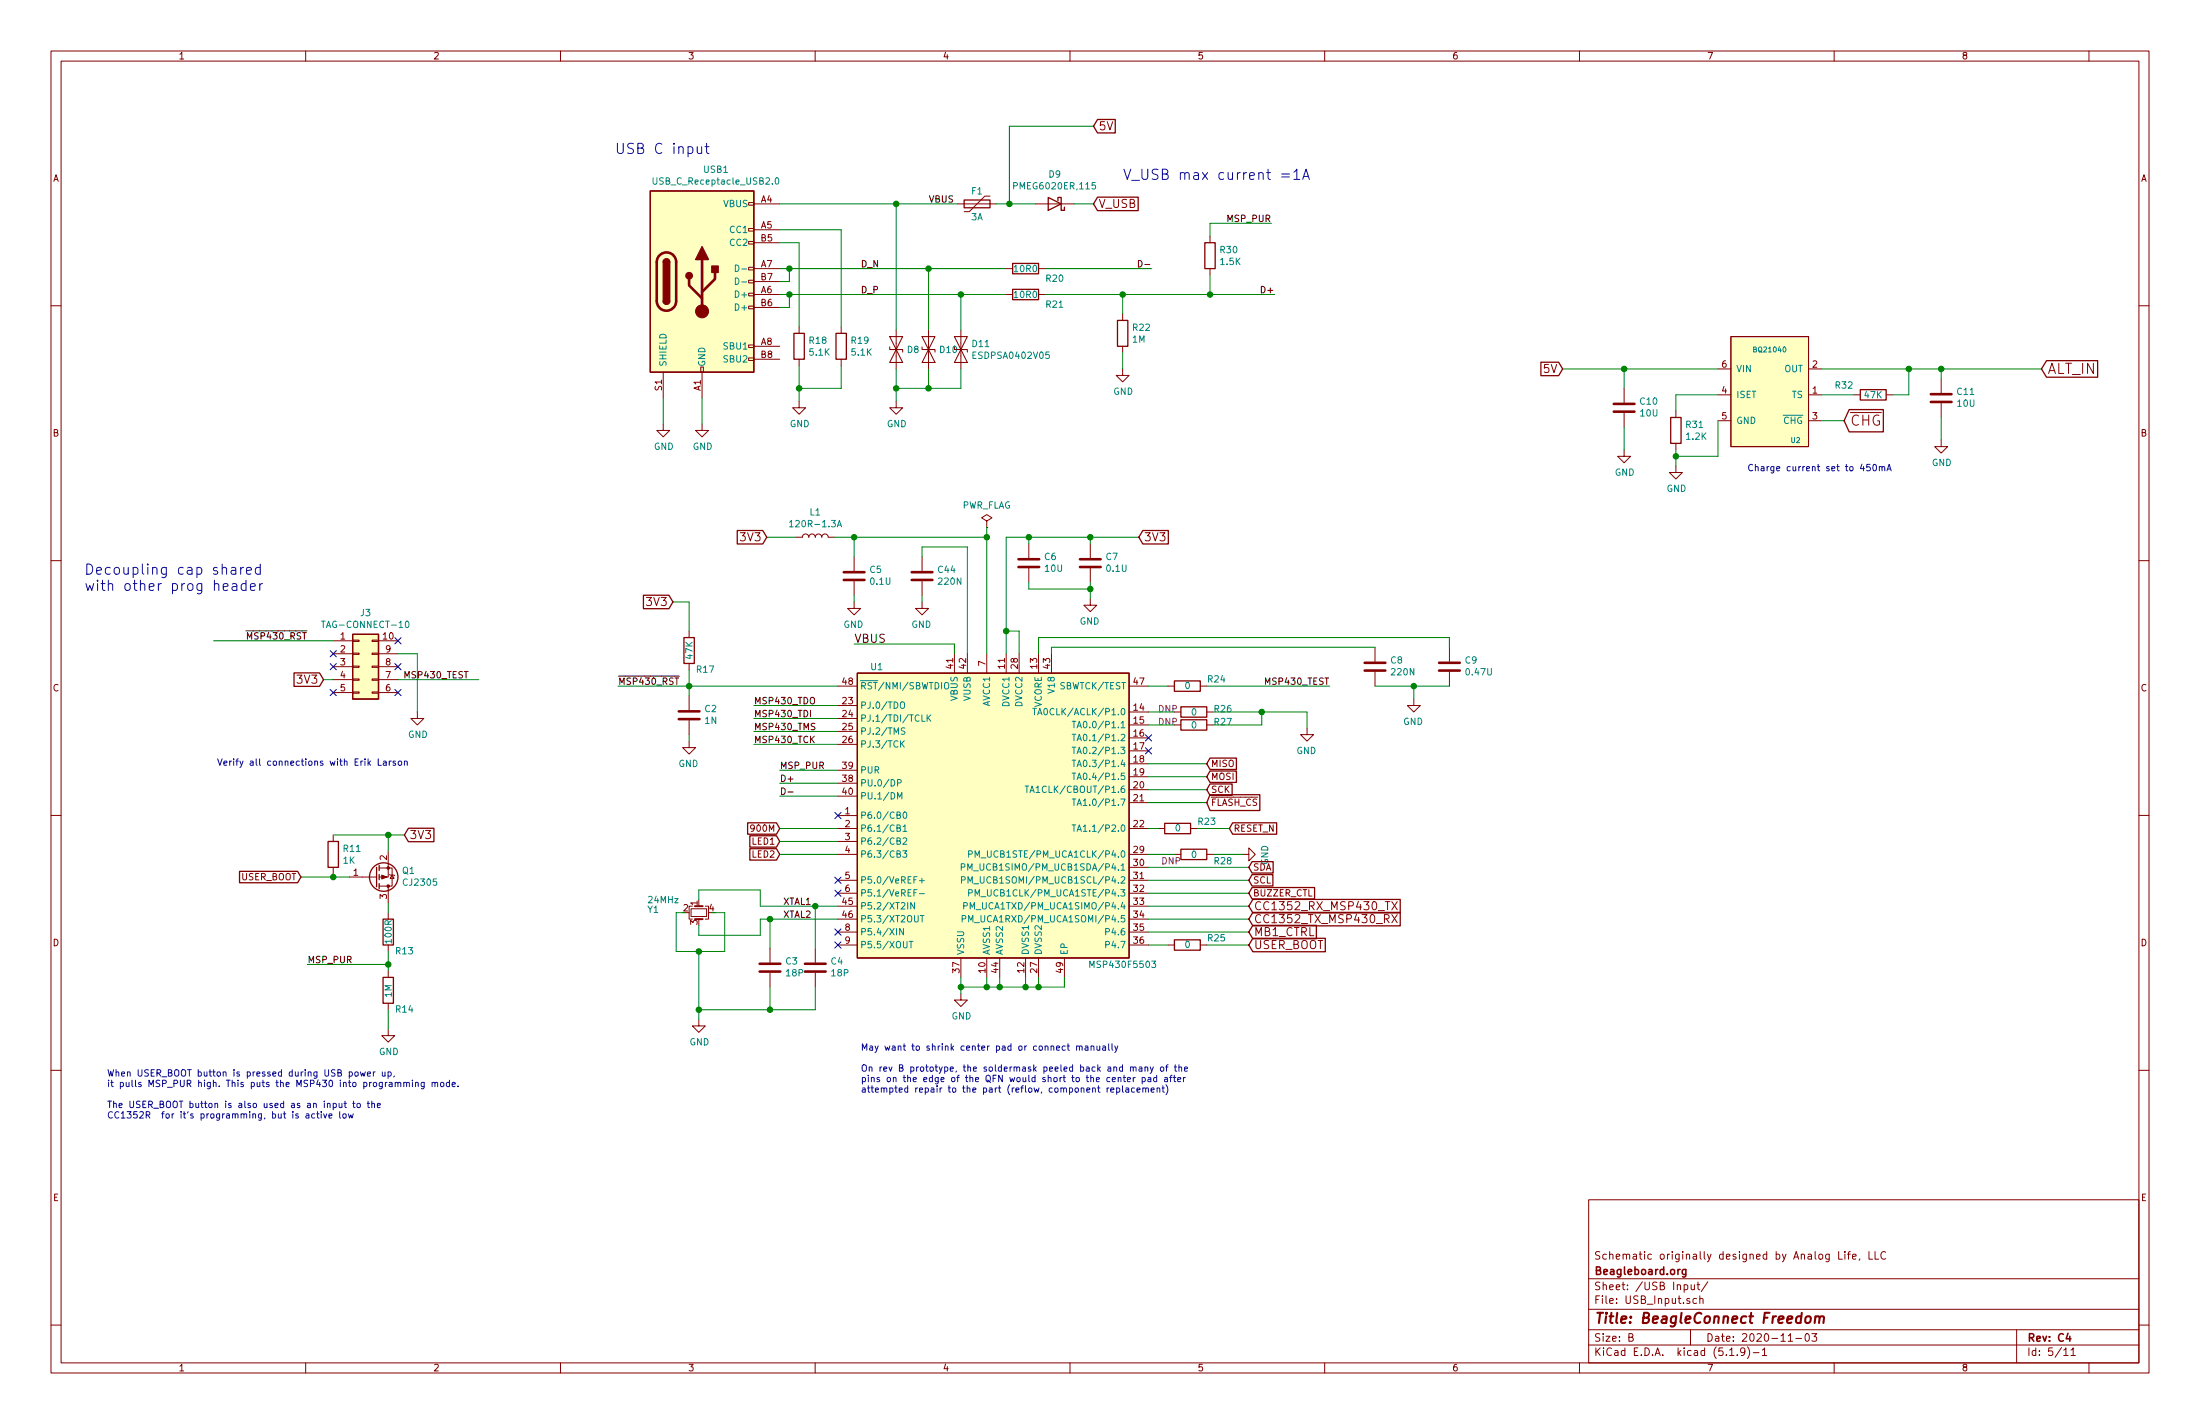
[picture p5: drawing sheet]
<svg xmlns="http://www.w3.org/2000/svg" width="432mm" height="279mm" viewBox="0 0 432 279" stroke-linecap="round" stroke-linejoin="round" font-family="sans-serif">
<g fill="none" stroke="#840000" stroke-width=".2">
<path d="M10 10h411.8v259.4h-411.8zM12 12h407.8v255.4h-407.8zM60 10v2M110 10v2M160 10v2M210 10v2M260 10v2M310 10v2M360 10v2M410 10v2M146.9 39.8h1.1v.5h-1.1zM194.3 38.5h-1l-3.1 3h-1"/>
<path d="M10 60h2M146.9 57.5h1.1v.5h-1.1zM146.9 55h1.1v.5h-1.1zM146.9 52.5h1.1v.5h-1.1zM146.9 47.4h1.1v.5h-1.1zM146.9 44.8h1.1v.5h-1.1zM148 57.8h5M148 52.7h5M148 40h5M148 45.1h5M148 47.6h5M148 55.2h5"/>
<path d="M188 40h7.6M197.5 57.8h1.3M197.5 52.7h1.3M203.2 40h7.6M203.8 57.8h1.3M203.8 52.7h1.3M237.5 46.4v1.2M237.5 52.7v1.3M419.8 60h2M130.2 73v5.1M137.5 72h.5v1h-.5zM137.8 73v5.1"/>
<path d="M146.9 70.2h1.1v.5h-1.1zM146.9 67.7h1.1v.5h-1.1zM146.9 60.1h1.1v.5h-1.1zM148 67.9h5M148 60.3h5M148 70.5h5M156.8 78.7v1.3h1.3l-1.3 1.3-1.2-1.3h1.2M156.8 64.1v1.3M156.8 70.5v1.3M165.1 64.1v1.3M165.1 70.5v1.3M174.6 66h2.6l-1.3 2.6z"/>
<path d="M174.6 68.1v.5h2.6v.5M175.9 78.7v1.3h1.3l-1.3 1.3-1.3-1.3h1.3M175.9 68.6l1.3 2.5h-2.6zM175.9 64.8v7.6M181 66h2.5l-1.3 2.6zM181 68.1v.5h2.5v.5M182.2 68.6l1.3 2.5h-2.5zM182.2 64.8v7.6M187.3 66h2.6l-1.3 2.6zM187.3 68.1v.5h2.6v.5M188.6 68.6l1.3 2.5h-2.6zM188.6 64.8v7.6"/>
<path d="M220.3 72.4v1.3h1.3l-1.3 1.2-1.2-1.2h1.2M220.3 61.6v1.3M220.3 67.9v1.3M318.8 76.2v2.8M337.2 77.5h2.5M337.2 72.4h2.5M339.7 66h15.3v21.6h-15.3zM355 77.5h2.5M355 72.4h2.5M363.9 77.5h1.2M370.2 77.5h1.3M381 74.3v2.8"/>
<path d="M381 79.1v2.8M130.2 83.2v1.3h1.2l-1.2 1.2-1.3-1.2h1.3M137.8 83.2v1.3h1.3l-1.3 1.2-1.3-1.2h1.3M318.8 88.3v1.2h1.2l-1.2 1.3-1.3-1.3h1.3M318.8 81v2.8M328.9 91.4v1.3h1.3l-1.3 1.3-1.2-1.3h1.2M328.9 80.6v1.3M328.9 87v1.3M337.2 82.6h2.5M355 82.6h2.5M381 86.4v1.2h1.3l-1.3 1.3-1.3-1.3h1.3M10 110h2"/>
<path d="M156.2 105.4h1.3a.64 .64 0 0 1 .6-.6 .64 .64 0 0 1 .6 .6 .64 .64 0 0 1 .7-.6 .64 .64 0 0 1 .6 .6 .64 .64 0 0 1 .7-.6 .64 .64 0 0 1 .6 .6 .64 .64 0 0 1 .6-.6 .64 .64 0 0 1 .7 .6h1.2M167.6 118.1v1.3h-1.2l1.2 1.3 1.3-1.3h-1.3M167.6 109.2v2.8M167.6 114v2.8M181 118.1v1.3h-1.3l1.3 1.3 1.2-1.3h-1.2M181 109.2v2.8M181 114v2.8M193.7 102.2l1-.6-1-.6-1 .6 1 .6v1.3M193.7 103.5h.1M201.9 106.7v2.8M201.9 111.5v2.8M214 117.5v1.2h-1.3l1.3 1.3 1.3-1.3h-1.3"/>
<path d="M214 106.7v2.8M214 111.5v2.8M419.8 110h2M65.4 125.7h3.8M65.4 128.3h3.8M65.4 130.8h3.8M65.4 133.4h3.8M65.4 135.9h3.8M69.2 135.8h1.3v.2h-1.3zM69.2 133.2h1.3v.3h-1.3zM69.2 128.1h1.3v.3h-1.3zM69.2 125.6h1.3v.3h-1.3z"/>
<path d="M69.2 130.7h1.3v.2h-1.3zM73 135.8h1.3v.2h-1.3zM73 133.2h1.3v.3h-1.3zM73 128.1h1.3v.3h-1.3zM73 125.6h1.3v.3h-1.3zM73 130.7h1.3v.2h-1.3zM74.3 125.7h3.8M74.3 128.3h3.8M74.3 130.8h3.8M74.3 133.4h3.8M74.3 135.9h3.8M81.9 139.7v1.3h1.3l-1.3 1.2-1.3-1.2h1.3"/>
<path d="M135.3 123.8v1.3M135.3 130.2v1.2M135.3 136.5v2.8M164.5 138.4h3.8M164.5 134.6h3.8M187.3 128.3v3.8M189.9 128.3v3.8M193.7 128.3v3.8M197.5 128.3v3.8M200 128.3v3.8M203.8 128.3v3.8M206.4 128.3v3.8"/>
<path d="M221.6 139.7h3.8M221.6 134.6h3.8M229.2 134.6h1.3M230.5 139.7h1.3M235.6 134.6h1.3M236.9 139.7h1.2M269.9 127v2.8M269.9 131.8v2.8M277.5 137.2v1.2h-1.3l1.3 1.3 1.3-1.3h-1.3M284.5 127v2.8M284.5 131.8v2.8M10 160h2"/>
<path d="M135.3 145.4v1.3h-1.3l1.3 1.3 1.2-1.3h-1.2M135.3 141.4v2.7M164.5 141h3.8M164.5 143.5h3.8M164.5 146.1h3.8M164.5 153.7h3.8M164.5 151.1h3.8M164.5 156.2h3.8M221.6 142.2h3.8M221.6 144.8h3.8M221.6 147.3h3.8M221.6 149.9h3.8"/>
<path d="M221.6 152.4h3.8M221.6 154.9h3.8M221.6 157.5h3.8M230.5 142.2h1.3M236.9 142.2h1.2M256.5 142.9v1.2h-1.2l1.2 1.3 1.3-1.3h-1.3M419.8 160h2M65.4 163.8v1.3M65.4 170.2v1.3M68.6 172.1h5.3M74.4 170.3h2.6v3.6h-2.6M76.2 167v5.1h-1.8"/>
<path d="M76.2 173.9v3.3M76.2 179.1v1.2M76.5 171.6l1 .2M77 171.7l.3 .6h-.7zM135.6 178.3h3.1v1.5h-3.1zM135.9 177.8h-.6v2.5h.6M138.4 177.8h.7v2.5h-.7M164.5 160h3.8M164.5 162.6h3.8M164.5 167.6h3.8M164.5 165.1h3.8M164.5 172.7h3.8"/>
<path d="M164.5 175.3h3.8M164.5 177.8h3.8M221.6 162.6h3.8M221.6 167.6h3.8M221.6 170.2h3.8M221.6 172.7h3.8M221.6 175.3h3.8M221.6 177.8h3.8M227.3 162.6h1.3M230.5 167.6h1.3M233.7 162.6h1.2M236.9 167.6h1.2"/>
<path d="M243.8 167.6h1.3v1.3l1.3-1.3-1.3-1.2v1.2M273.2 176.9l1 1.6M273.2 179.5l1 1.6M274.2 176.9l-1 1.6M274.2 179.5l-1 1.6M76.2 185.4v1.3M76.2 190.5v1.3M76.2 196.9v1.2M151.1 186.1v2.7M151.1 190.9v2.8M160 186.1v2.7M160 190.9v2.8"/>
<path d="M164.5 180.3h3.8M164.5 182.9h3.8M164.5 185.4h3.8M188.6 194.9v1.3h1.3l-1.3 1.3-1.3-1.3h1.3M188.6 188v3.8M193.7 188v3.8M196.2 188v3.8M201.3 188v3.8M203.8 188v3.8M208.9 188v3.8M221.6 180.3h3.8M221.6 182.9h3.8"/>
<path d="M221.6 185.4h3.8M229.2 185.4h1.3M235.6 185.4h1.3M10 210h2M76.2 201.9v1.3h1.3l-1.3 1.3-1.3-1.3h1.3M137.2 200v1.3h1.2l-1.2 1.3-1.3-1.3h1.3M419.8 210h2M311.8 235.4h108v32h-108zM10 260h2M311.8 256.9h108M311.8 250.9h108M330.6 252.1h.4l.3 .2-.1 .6-.2 .2-.4-.1"/>
<path d="M331.9 252.1l.1 .9 .4 .1 .2-.2M332.6 252.1v1M333 254.8h-.4l-.3 .2 .1 .7h.6M333.1 252.1h.5M333.3 251.6v1.3l.3 .2M333.6 254.9l.3-.1h.3l.1 1M333.6 254.3v1.5M335.2 251.5l-1.3 1.9M360.9 245.6v1.5h.7M362.1 245.6v.1M362.1 246.1v1M362.6 246.1h.6"/>
<path d="M363.2 245.6l-.4 .2v1.3M363.6 246.6l.7-.2-.1-.2-.4-.1-.2 .2 .1 .7h.5M365 247l-.1 .3M366.8 245.6v1.5h.7M368 245.6v1.5h.7M370.1 245.7a.71 .71 0 0 0-1 .5 .71 .71 0 0 0 .7 .9l.3-.2M419.8 260h2M60 267.4v2M110 267.4v2M160 267.4v2M210 267.4v2M260 267.4v2"/>
<path d="M310 267.4v2M311.8 263.9h108M311.8 260.9h108M319.7 262.4l.7-.1 .1-.2-.1-.4h-.7v1.5h.6l.2-.2 .1-.3-.4-.3M331.8 260.9v3M339.5 266h.8M341 265.8v.2M342.5 265.1l-.3 .3-.4-.1-.2-.2 .2-.6h.4l.3 .2-.1 .9-.3 .4h-.3M343 264.3a1.71 1.71 0 0 1 0 2.2M344.1 265.4h1.2M345.9 264.9l.4-.4v1.5M345.9 266h.9"/>
<path d="M351 263.2h.8M352.5 262.6h1.1M354.4 261.8l.4-.1a.94 .94 0 0 1 0 1.5 .82 .82 0 0 1-.4-1.4zM355.6 261.7h1l-.5 .6 .4 .1v.6l-.2 .2-.7-.2M360 267.4v2M395.8 260.9v6.5M405.1 264.9l.4-.4v1.5M405.1 266h.8M406.5 264.9l.4-.4v1.5M406.5 266h.8M410 267.4v2"/>
</g>
<path d="M330.9 249.1l-.1 1.3-.2 .2-.3-.1M330.9 249.1h-.4l-.3 .3 .1 .5 .2 .2 .4-.1M405.9 261.6l-.4 1.1h1M406.2 262.2v1" fill="none" stroke="#840000" stroke-width=".3"/>
<path d="M354.5 258.4l.1-.1a.53 .53 0 0 1 .8 .3l-.2 .8a.51 .51 0 0 1-.5 .2 .51 .51 0 0 1-.4-.4zM356.3 258.4l.3-.1h.5l-.1 1.3M356.3 258.3l-.1 1.3M357.1 258.5a.47 .47 0 0 1 .5-.2 .47 .47 0 0 1 .4 .2l-.1 1.1" fill="none" stroke="#840000" stroke-width=".41"/>
<g fill="#ffffc2" stroke="#ffffc2" stroke-width=".2">
<path d="M168.3 132.1h53.3v55.9h-53.3z"/>
<path d="M339.7 66h15.3v21.6h-15.3z"/>
<path d="M127.6 37.5h20.4v35.5h-20.4z"/>
<path d="M69.2 124.5h5.1v12.7h-5.1z"/>
</g>
<g fill="none" stroke="#840000" stroke-width=".25">
<path d="M127.6 37.5h20.4v35.5h-20.4zM189.2 39.2h5.1v1.6h-5.1zM205.7 38.7l2.6 1.3-2.6 1.3zM207.6 39.4v-.7h.7v2.6h.6v-.7M215.4 38.7h8v2.6h-8l-.8-1.3zM215.4 23.4h3.5v2.7h-3.5l-.8-1.3zM130.2 59.1a.64 .64 0 0 0 .6 .6 .64 .64 0 0 0 .6-.6M130.2 51.4a.64 .64 0 0 1 .6-.6 .64 .64 0 0 1 .6 .6M198.8 56.8h5v2h-5zM198.8 51.7h5v2h-5zM236.5 47.6h2v5.1h-2zM155.8 65.4h2.1v5.1h-2.1z"/>
<path d="M164.1 65.4h2v5.1h-2zM219.3 62.9h2.1v5h-2.1zM302.4 71.1h3.5l.8 1.3-.8 1.3h-3.5zM365.1 76.5h5.1v2h-5.1zM401.7 70.8h10v3.2h-10l-1-1.6zM327.9 81.9h2v5.1h-2zM362.9 80.4h6.7v4.3h-6.7l-1-2.1zM126.3 116.8h5l.8 1.3-.8 1.3h-5zM144.7 104.1h5l.8 1.3-.8 1.3h-5zM224.3 104.1h5v2.6h-5l-.8-1.3zM57.7 132h5l.8 1.4-.8 1.3h-5zM69.2 124.5h5.1v12.7h-5.1z"/>
<path d="M134.2 125.1h2.1v5.1h-2.1zM168.3 132.1h53.3v55.9h-53.3zM230.5 133.6h5.1v2h-5.1zM231.8 138.7h5.1v2h-5.1zM231.8 141.2h5.1v2.1h-5.1zM237.5 151.3h5.2v2.2h-5.2l-.6-1.1zM237.5 153.8h4.3v2.3h-4.3l-.6-1.2zM237.5 155.9h9.8v3.1h-9.8l-.6-1.5zM237.5 148.7h5.2v2.3h-5.2l-.6-1.1zM47 171h11.4l.7 1.1-.7 1.1h-11.4zM64.4 165.1h2v5.1h-2zM73.9 170.2v3.8"/>
<path d="M74.4 169.8v1M74.4 171.6v1M74.4 173.4v1M80.2 162.5h5v2.7h-5l-.8-1.4zM146.7 161.4h5.7l.6 1.2-.6 1.1h-5.7zM147.2 166.5h5.2l.6 1.1-.6 1.2h-5.2zM147.2 164h5.2l.6 1.1-.6 1.1h-5.2zM228.6 161.5h5.1v2.1h-5.1zM231.8 166.6h5.1v2.1h-5.1zM241.9 161.4h8.7v2.3h-8.7l-.6-1.1zM245.7 174.1h12.3v2.3h-12.3l-.6-1.1zM245.7 169.1h4.2v2.2h-4.2l-.6-1.1z"/>
<path d="M245.7 171.6h4.1v2.2h-4.1l-.6-1.1zM245.9 176.5h28.9v2.6h-28.9l-.8-1.3zM245.9 179h28.9v2.7h-28.9l-.8-1.4zM75.2 191.8h2v5.1h-2zM75.2 180.3h2v5.1h-2zM230.5 184.4h5.1v2h-5.1zM245.9 181.6h12.5v2.6h-12.5l-.8-1.3zM245.9 184.1h14.2v2.6h-14.2l-.8-1.3z"/>
<circle cx="75.3" cy="172.1" r="2.79"/>
</g>
<g fill="none" stroke="#008484" stroke-width=".2">
<path d="M128.2 34.9v1l.2 .2h.4l.1-.2v-1M152.3 35l.2-.1a.69 .69 0 0 1 .4 .6 .69 .69 0 0 1-.4 .6l-.4-.4zM199 36.5l.6-.1 .1-.2-.1-.3-.6-.1v1.3M144.3 52a.64 .64 0 0 1 .7 .6 .64 .64 0 0 1-.7 .7zM144.3 54.5a.64 .64 0 0 1 .7 .7 .64 .64 0 0 1-.7 .6zM145.6 52.8h1M145.6 55.3h1M155 102.5l.3-.4v1.3M155 103.4h.7M164.3 103.4l.4-1.3 .5 1.3M164.5 103h.5M63.1 121.9h.7"/>
<path d="M79.7 122l.2-.1a.69 .69 0 0 1 .4 .6 .69 .69 0 0 1-.4 .6l-.2-.1-.1-.3zM176.8 137.9l.2-.2a.44 .44 0 0 1 .5 .5v.6l-.5 .2-.2-.2zM185.4 134.1l.2-.2a.45 .45 0 0 1 .6 .4l-.1 .7-.5 .2-.2-.2zM203 139v1.3M203.8 139.9h.6M176.2 153.6l.6-.1v-.4l-.6-.1v1.2M176.2 156.8v-1.3l.4 .9 .4-.9v1.3M177 145.9l.5 .7M177.4 159.4l.1-.1a.67 .67 0 0 1 .5 .6 .67 .67 0 0 1-.5 .7l-.3-.5zM177.5 145.3l-.7 .8M177.6 142.9l-.5-.1-.1 .1-.1 .3 .1 .2 .5 .1 .1 .3-.2 .3-.5-.1M180.9 140.3v1.2h.7"/>
<path d="M182 140.3v1.2M182.1 140.8l.6 .7M182.7 140.3l-.7 .7M201.2 154.2h.7M201.5 154.2v1.3M202.2 155.5l.4-1.3 .4 1.3M202.3 155.1h.6M203.7 140.3l.4-1.3 .4 1.3M210.4 141.5h.8M210.4 144.1h.8M210.4 146.6h.8M210.4 149.1h.8"/>
<path d="M210.4 151.7h.8M210.4 156.8h.8M210.8 141.5v1.3M210.8 144.1v1.2M210.8 146.6v1.3M210.8 149.1v1.3M210.8 151.7v1.3M210.8 156.8v1.2M211.4 142.8l.4-1.3 .4 1.3M211.4 145.3l.4-1.2 .4 1.2M211.4 147.9l.4-1.3 .4 1.3M211.4 150.4l.4-1.3 .4 1.3"/>
<path d="M211.4 153l.4-1.3 .4 1.3M211.4 158l.4-1.2 .4 1.2M211.5 142.4h.6M211.5 145h.6M211.5 147.5h.6M211.5 150.1h.6M211.5 152.6h.6M211.5 157.7h.6M176 162.5l.6-.1 .1-.4-.7-.2v1.3h.5l.3-.4-.3-.2M177.2 166.9h.8l-.5 .5 .4 .1v.6l-.2 .1-.5-.1M177.2 162.2l.4-.4v1.3M177.2 164.5l.5-.1 .3 .3-.8 1h.8"/>
<path d="M177.2 163.1h.8M179.4 175.2h.4M179.5 177.1v1.3l-.7-1.3v1.3M180 174.5h-.6v1.3M180.5 172.8h.9M180.5 175.3h.9M180.6 179.6h.8M180.9 172.3v1M181 179.6v1.3M188.7 170.1h.6v-.5l-.6-.1v1.2M188.7 172.7l.6-.1 .2-.2-.1-.3-.7-.1v1.3M189.2 177.7h.6v-.5l-.6-.1v1.3"/>
<path d="M189.9 170.7v-1.2l.4 .9 .5-.9v1.2M190 173.3v-1.3l.4 .9 .4-.9v1.3M190.1 167.6l.6-.1 .1-.4-.7-.2v1.3M190.1 175.2h.6l.1-.5-.7-.2v1.3M190.4 178.4v-1.3l.4 .9 .5-.9v1.3M191.4 168.2v-1.3l.4 .9 .4-.9v1.3M191.4 175.8v-1.3l.4 1 .4-1v1.3M210.4 161.8h.8M210.8 161.8v1.3M211.4 163.1l.4-1.3 .4 1.3M211.5 162.8h.6M177.3 182.2v1.2l-.7-1.2v1.2"/>
<path d="M178.5 184.7h.7M178.8 184.7v1.3M188.8 180.3l.7-.1v-.4l-.7-.2v1.3M190.1 180.9v-1.3l.5 .9 .4-.9v1.3M213.9 189.8v-1.2l.4 .9 .4-.9v1.2M226.1 188.6h.7l-.4 .5 .4 .1v.5l-.2 .1-.5-.1"/>
</g>
<g fill="none" stroke="#840000" stroke-width=".51">
<path d="M129.5 50.1a1.89 1.89 0 0 1 2-.4 1.89 1.89 0 0 1 1.2 1.7v7.7a1.9 1.9 0 0 1-1.9 1.9 1.9 1.9 0 0 1-1.9-1.9v-7.8l.1-.5zM135.3 54.7v1.3l2.5 2.5M137.8 50.9v10.2M140.3 53.5v1.2l-2.5 2.6M316.7 79.2h4.1M379 77.3h4M379 78.9h4M316.7 80.8h4.1M165.6 112.3h4.1M165.6 113.8h4.1M178.9 112.3h4.1M178.9 113.8h4.1"/>
<path d="M199.9 109.7h4.1M199.9 111.3h4.1M212 109.7h4M212 111.3h4M133.2 139.6h4.1M267.8 130h4.1M267.8 131.6h4.1M282.4 130h4.1M282.4 131.6h4.1M133.2 141.1h4.1M149.1 189.1h4.1M149.1 190.6h4.1"/>
<path d="M158 189.1h4.1M158 190.6h4.1"/>
</g>
<g fill="#840000" stroke="#840000" stroke-width=".2">
<path d="M74.9 171.7l1 .4-1 .4z"/>
<circle cx="76.2" cy="170.3" r=".25"/>
<circle cx="76.2" cy="173.9" r=".25"/>
<circle cx="137.8" cy="61.1" r="1.27"/>
</g>
<path d="M136.4 177.8h1.5M136.4 180.3h1.5" fill="none" stroke="#840000" stroke-width=".38"/>
<g fill="#840000" stroke="#840000" stroke-width=".25">
<path d="M130.2 59.1h1.2a.64 .64 0 0 1-.6 .6 .64 .64 0 0 1-.6-.6z"/>
<path d="M130.4 51a.62 .62 0 0 1 .7-.2 .62 .62 0 0 1 .3 .6h-1.2z"/>
<path d="M130.2 51.4h1.2v7.7h-1.2z"/>
<path d="M139.7 52.2h1.3v1.3h-1.3z"/>
<path d="M137.8 48.4l1.3 2.5h-2.6z"/>
<circle cx="135.3" cy="54.1" r=".63"/>
</g>
<g fill="none" stroke="#008400" stroke-width=".2">
<path d="M214.6 24.8h-16.5v15.2M153 52.7h44.5M153 57.8h44.5M153 40h35M153 47.6h3.8v16.5M153 45.1h12.1v19M154.9 52.7v2.5h-1.9M154.9 57.8v2.5h-1.9M175.9 40v24.8M182.2 52.7v12.1M188.6 57.8v7M195.6 40h7.6"/>
<path d="M205.1 52.7h21M205.1 57.8h45.1M210.8 40h3.8M220.3 57.8v3.8M237.5 54v3.8M249.6 43.8h-12.1v2.6M130.2 78.1v5.1M137.8 78.1v5.1M156.8 71.8v6.9M165.1 71.8v4.4h-8.3M175.9 72.4v6.3M182.2 72.4v3.8"/>
<path d="M188.6 72.4v3.8h-12.7M220.3 69.2v3.2M306.7 72.4h30.5M318.8 72.4v3.8M337.2 77.5h-8.3v3.1M357.5 77.5h6.4M357.5 72.4h43.2M374.6 72.4v5.1h-3.1M381 72.4v1.9M318.8 83.8v4.5M328.9 88.3v3.1M337.2 82.6v6.9h-8.3"/>
<path d="M357.5 82.6h4.4M381 81.9v4.5M132.1 118.1h3.2v5.7M150.5 105.4h5.7M163.8 105.4h29.9M167.6 105.4v3.8M167.6 116.8v1.3M181 109.2v-1.9h8.9v21M181 116.8v1.3M193.7 103.5v24.8M201.9 114.3v1.3h12.1M201.9 105.4v1.3"/>
<path d="M214 105.4v1.3M214 114.3v3.2M223.5 105.4h-26v22.9M41.9 125.7h23.5M63.5 133.4h1.9M78.1 133.4h15.9M78.1 128.3h3.8v11.4M121.3 134.6h43.2M135.3 131.4v5.1M148 138.4h16.5M167.6 126.4h19.7v1.9M197.5 123.8h2.5v4.5"/>
<path d="M225.4 139.7h5.1M225.4 134.6h3.8M236.9 134.6h24.1M238.1 139.7h18.4v3.2M247.6 139.7v2.5h-9.5M269.9 134.6h14.6M269.9 127h-63.5v1.3M277.5 134.6v2.6M284.5 127v-1.9h-80.7v3.2M135.3 144.1v1.3M148 143.5h16.5M148 146.1h16.5"/>
<path d="M148 141h16.5M153 153.7h11.5M153 156.2h11.5M153 151.1h11.5M225.4 142.2h5.1M225.4 157.5h11.5M225.4 149.9h11.5M225.4 154.9h11.5M225.4 152.4h11.5M59.1 172.1h9.5M65.4 163.8h14M65.4 171.5v.6"/>
<path d="M76.2 163.8v3.2M76.2 177.2v1.9M134.6 179.1h-1.9v7.6h9.5v-7.6h-2.5M137.2 176.5v-1.9h12v3.2h15.3M153 162.6h11.5M153 165.1h11.5M153 167.6h11.5M160 177.8v8.3M225.4 162.6h1.9M225.4 177.8h19.7M225.4 175.3h19.7M225.4 167.6h5.1"/>
<path d="M225.4 170.2h19.7M225.4 172.7h19.7M234.9 162.6h6.4M238.1 167.6h5.7M60.3 189.2h15.9M76.2 186.7v3.8M76.2 198.1v3.8M137.2 186.7v13.3M151.1 180.3v5.8M151.1 193.7v4.4M160 193.7v4.4h-22.8M164.5 180.3h-15.3v3.2h-12v-1.9"/>
<path d="M188.6 191.8v3.1M193.7 191.8v1.9M196.2 191.8v1.9M201.3 191.8v1.9M203.8 191.8v1.9M208.9 191.8v1.9h-20.3M225.4 180.3h19.7M225.4 185.4h3.8M225.4 182.9h19.7M236.9 185.4h8.2"/>
</g>
<path d="M223.4 51.1a.64 .64 0 0 1 .8 .6 .64 .64 0 0 1-.8 .7zM224.7 51.9h1M48.3 123.8h1.4M132.4 132.7h.9M132.5 133h.7M159.1 139.4v1.2M153.4 154.6a.64 .64 0 0 1 .7 .6 .64 .64 0 0 1-.7 .7zM154.7 155.4h1" fill="none" stroke="#000" stroke-width=".2"/>
<g fill="none" stroke="#0000c2" stroke-width=".2">
<path d="M136.9 28.8l.1 1.2a.52 .52 0 0 0 .7-.1M137.7 28.8v1.3M138.4 28.8h.8M138.7 28.1v1.7l.1 .2 .4 .1M251.6 34.1h1.5M251.6 34.7h1.5M253.9 33.8l.6-.6v2M253.9 35.2h1.2M255.7 35.2l.6-2 .7 2M255.9 34.6h.9M367 91.1h-.6v.6l.5-.1 .2 .2v.4l-.2 .2-.5-.1M367.7 91.2l.2-.1a.67 .67 0 0 1 .4 .6 .67 .67 0 0 1-.4 .7l-.3-.5z"/>
<path d="M368.9 91.7l.4-.1 .1 .8M368.9 91.5v.9M369.4 91.7l.2-.2 .3 .1v.8M370.4 92.4l.4-1.3 .4 1.3M370.5 92h.6M45.4 111.4l.2-.1 .6 .1 .1 1.3M45.6 114.6l.2-.1 .6 .1 .1 1.2M46.3 111.8l-.7 .1a.39 .39 0 0 0-.3 .4 .39 .39 0 0 0 .3 .4l.7-.1M46.5 115l-.7 .1a.39 .39 0 0 0-.3 .4 .39 .39 0 0 0 .3 .3l.7-.1M47.2 111.3v1.4M47.8 111.3l-.4 .1-.2 .3M48.3 114.6l-.6-.1-.4 .4v.6l.2 .2 .2 .1 .6-.1"/>
<path d="M48.3 113.8v2M48.4 112l1-.2-.1-.4-.6-.1-.3 .3 .1 1 .2 .1 .6-.1M49.1 115.2l1-.2-.1-.4-.5-.1-.4 .3 .2 .9 .2 .1 .5-.1M51 114.5v1.3M51.1 111.4l-.6-.1-.4 .4v.6l.2 .3 .2 .1 .6-.1M51.1 110.7v2M51.5 114.5l-.3 .1-.2 .3M74.2 148.9v1.3h.7M75.3 149.4h.4l.1 .8M75.8 149.6l-.4 .1-.2 .2 .1 .2h.5M76.4 149.3v.9M76.8 149.3l-.4 .3"/>
<path d="M77.6 149.4l-.3-.1-.2 .2 .1 .2 .4 .1v.3h-.5M78.3 149.4l.3-.1 .2 .3-.1 .5-.3 .1-.2-.3zM79.4 149.5l.5-.1v.8M79.4 149.3v.9M60.1 218.6h.5v.8M60.6 218.8l-.4 .1-.2 .2 .2 .3 .4-.1M61.8 218.6l-.4-.1-.2 .3 .1 .5h.5M62.2 218.5h.4M62.3 218.1v1.1l.3 .2M63 218.5v.9M63.5 218.5l.3 .9 .3-.9M64.6 218.9l.6-.1-.1-.2-.4-.1-.1 .2v.6h.5"/>
<path d="M65.4 216.5h.4l.2 .2-.1 .6h-.5M65.4 216.5v1.3M66.5 216.5l.1 .8 .5-.1M66.7 218.1v1.1l.2 .2M67.1 216.5v.8M67.3 218.7l.2-.2 .4 .2v.5l-.1 .1h-.5zM67.5 216.5h.5M67.7 216.1v1l.3 .2M68.4 218.5l.2 .9 .3-.6 .2 .6 .2-.9M69.2 216.5h.5M69.4 216.1v1l.3 .2M69.7 210.4l.2-.1 .4 .1v.5l-.1 .2-.5-.1z"/>
<path d="M70.2 216.5h.3l.2 .2-.1 .6h-.3l-.2-.2zM70.7 210.3l.3 .9 .2-.7 .3 .7 .2-.9M72.1 216.5h.4M72.1 210.7l.6-.1v-.2l-.4-.1-.2 .2 .1 .6h.5M72.2 216.1v1l.3 .2M73 216.6l.5-.1v.8M73 216.1v1.2M73.3 210.3v.9M73.6 210.3l-.3 .2M74.1 216.9l.6-.1-.1-.3h-.4l-.1 .2v.6h.5M75 210.3l.1 .8 .5-.1M75.6 210.3v.9"/>
<path d="M76.2 210.4l.3-.1 .3 .2-.1 .6h-.5M76.2 210.3v1.3M77.4 211.1l-.1 .2M77.6 212.5l.5-.1v.8M77.6 212.4v.8M78.1 212.5l.2-.1h.3l.1 .8M79.2 212.5l.5-.1 .1 .8M79.2 212.4v.8M79.8 212.5l.2-.1h.3v.8M80.9 211.9v.2M80.9 212.4v.8M81.6 212.5l.4-.1 .1 .8"/>
<path d="M81.6 212.4v.8M83.3 212.4v1l-.3 .2h-.3M83.3 212.4h-.4l-.2 .2 .1 .6h.5M84.8 212.5l.5-.1 .1 .8M84.8 212.4v.8M85.4 212.5l.1-.1h.4v.8M86.6 212.4l.5 .1v.5l-.1 .2-.5-.1zM88.2 212.4h-.4l-.2 .2 .1 .6h.5M88.2 211.9v1.3M88.7 212.8l.7-.1-.1-.3h-.4l-.2 .1 .1 .7h.5M89.9 213.1v.1M209.4 205.2h.5"/>
<path d="M209.6 204.8v1.1l.3 .2M211.3 205.4l.5-.1 .1 .8M211.3 205.2v.9M211.9 205.4l.1-.2 .3 .1 .1 .8M213 205.3h.5v.8M213.5 205.5l-.6 .3 .1 .2h.5M214.1 205.4l.5-.1 .1 .8M214.1 205.2v.9M215.3 205.2l.1 .8 .4-.1M215.8 205.2v.9M216.5 205.3h.4l.1 .8M217 205.5l-.4 .1-.2 .2 .2 .3 .4-.1"/>
<path d="M217.3 213.5v.8M217.6 204.8v1.1l.2 .2M217.7 213.5l-.4 .2M218 213.9l.6-.1v-.3h-.4l-.2 .1 .1 .6h.5M218.3 204.8v1.1l.1 .2M218.8 205.2l.3 .9M219.2 213.5h.3l.3 .2-.1 .5h-.5M219.2 213.5v1.2M219.4 205.2l-.4 1.2-.2 .1M219.5 211.5h.5v.7M219.5 211.4v.8M220.3 213v1.1l.2 .2"/>
<path d="M220.4 211.4h.5M220.6 211v1.1l.3 .1M221 213.5h.5v.8M221.3 211.8l.6-.1-.1-.2-.3-.1-.2 .2v.6h.5M221.5 213.8h-.4l-.2 .2 .1 .2h.5M221.9 209.5l.5-.1v.8M221.9 209.3v.9M222.4 209.5l.2-.2 .3 .1 .1 .8M222.4 211.4v.8M222.7 213.5h-.4l-.2 .2 .1 .5h.5M222.8 211.4l-.4 .2M223.2 213.9l.6-.1-.1-.3h-.4l-.1 .1v.6h.5"/>
<path d="M223.6 209.4h.5v.8M224.1 209.7h-.4l-.2 .2 .2 .3 .4-.1M224.2 211.5l.4-.1 .2 .2-.1 .6h-.5M224.2 211.4v1.3M224.3 213.6l.5-.1 .1 .8M224.3 213.5v.8M224.7 209.5l.5-.1 .1 .8M224.7 209.3v.9M224.9 213.6l.1-.1h.3l.1 .8M225.3 211.5h.5l.1 .7M225.8 209.3l.3 .9M225.9 211.7l-.4 .1-.2 .1 .2 .3h.4"/>
<path d="M225.9 213.9l.6-.1v-.3h-.4l-.2 .1 .1 .6h.5M226.4 209.3l-.5 1.2-.1 .1M227 211.5l-.3-.1-.3 .2 .1 .6h.5M227 211v1.2M227.1 213.6l.5-.1v.8M227.1 213.5v.8M227.8 209.5l.2-.2 .4 .2v.5l-.1 .1h-.5zM228.1 213.5h.4M228.2 213v1.1l.3 .2M228.6 211.5h.5l.1 .7M228.8 209.3h.5M228.9 212.9a1.47 1.47 0 0 1 0 1.9"/>
<path d="M229.2 211.7l-.5 .1-.2 .1 .1 .3h.6M229.3 208.9l-.3 .2v1.1M229.6 211.4h.4M230 211l-.3 .2v1M230.3 211.4h.5M230.5 211v1.1l.3 .1M230.5 209.3h.5M230.7 208.9v1.1l.3 .2M231.1 211.8l.6-.1v-.2l-.4-.1-.2 .2 .1 .6h.5M231.4 209.5l.5-.1v.8M231.4 208.9v1.3M232.3 211.4v.8"/>
<path d="M232.5 209.8l.6-.1-.1-.3-.3-.1-.2 .2v.6h.5M232.7 211.4l-.4 .2"/>
</g>
<g fill="#008400" stroke="#008400" stroke-width=".25">
<circle cx="188.6" cy="193.7" r=".51"/>
<circle cx="374.6" cy="72.4" r=".51"/>
<circle cx="214" cy="115.6" r=".51"/>
<circle cx="154.9" cy="52.7" r=".51"/>
<circle cx="154.9" cy="57.8" r=".51"/>
<circle cx="201.9" cy="105.4" r=".51"/>
<circle cx="247.7" cy="139.7" r=".51"/>
<circle cx="193.7" cy="193.7" r=".51"/>
<circle cx="196.2" cy="193.7" r=".51"/>
<circle cx="201.3" cy="193.7" r=".51"/>
<circle cx="135.3" cy="134.6" r=".51"/>
<circle cx="156.8" cy="76.2" r=".51"/>
<circle cx="203.8" cy="193.7" r=".51"/>
<circle cx="160" cy="177.8" r=".51"/>
<circle cx="151.1" cy="180.3" r=".51"/>
<circle cx="137.2" cy="198.1" r=".51"/>
<circle cx="151.1" cy="198.1" r=".51"/>
<circle cx="328.9" cy="89.5" r=".51"/>
<circle cx="318.8" cy="72.4" r=".51"/>
<circle cx="381" cy="72.4" r=".51"/>
<circle cx="65.4" cy="172.1" r=".51"/>
<circle cx="193.7" cy="105.4" r=".51"/>
<circle cx="182.2" cy="76.2" r=".51"/>
<circle cx="220.3" cy="57.8" r=".51"/>
<circle cx="175.9" cy="76.2" r=".51"/>
<circle cx="214" cy="105.4" r=".51"/>
<circle cx="167.6" cy="105.4" r=".51"/>
<circle cx="237.5" cy="57.8" r=".51"/>
<circle cx="188.6" cy="57.8" r=".51"/>
<circle cx="197.5" cy="123.8" r=".51"/>
<circle cx="182.2" cy="52.7" r=".51"/>
<circle cx="175.9" cy="40" r=".51"/>
<circle cx="277.5" cy="134.6" r=".51"/>
<circle cx="76.2" cy="163.8" r=".51"/>
<circle cx="137.2" cy="186.7" r=".51"/>
<circle cx="198.1" cy="40" r=".51"/>
<circle cx="76.2" cy="189.2" r=".51"/>
</g>
<g fill="none" stroke="#000084" stroke-width=".2">
<path d="M64.8 127.7l1.2 1.2M64.8 130.2l1.2 1.2M64.8 135.3l1.2 1.2M66 127.7l-1.2 1.2M66 130.2l-1.2 1.2M66 135.3l-1.2 1.2M77.5 130.2l1.2 1.2M77.5 125.1l1.2 1.2M77.5 135.3l1.2 1.2M78.7 130.2l-1.2 1.2M78.7 125.1l-1.2 1.2M78.7 135.3l-1.2 1.2"/>
<path d="M163.9 159.4l1.2 1.2M165.1 159.4l-1.2 1.2M224.8 144.2l1.2 1.2M224.8 146.7l1.2 1.2M226 144.2l-1.2 1.2M226 146.7l-1.2 1.2M163.9 172.1l1.2 1.2M163.9 174.7l1.2 1.2M165.1 172.1l-1.2 1.2M165.1 174.7l-1.2 1.2M163.9 182.3l1.2 1.2M163.9 184.8l1.2 1.2"/>
<path d="M165.1 182.3l-1.2 1.2M165.1 184.8l-1.2 1.2"/>
</g>
<g font-size="2.8" fill="#0000c2">
<text x="120.6" y="30.2">USB C input</text>
<text x="220.3" y="35.3">V_USB max current =1A</text>
<text x="16.5" y="112.8">Decoupling cap shared</text>
<text x="16.5" y="116">with other prog header</text>
</g>
<g font-size="2.8" fill="#840000">
<text x="401.8" y="73.4">ALT_IN</text>
<text x="363.1" y="83.5">CHG</text>
<text x="312.8" y="259.7">Title: BeagleConnect Freedom</text>
</g>
<g font-size="2.2" fill="#840000">
<text x="215.6" y="25.6">5V</text>
<text x="215.6" y="40.8">V_USB</text>
<text x="303" y="73.2">5V</text>
<text x="145.6" y="106.2">3V3</text>
<text x="224.5" y="106.2">3V3</text>
<text x="127.2" y="118.9">3V3</text>
<text x="58.6" y="134.1">3V3</text>
<text x="80.3" y="164.6">3V3</text>
<text x="246" y="178.6">CC1352_RX_MSP430_TX</text>
<text x="246" y="183.7">MB1_CTRL</text>
<text x="246" y="181.1">CC1352_TX_MSP430_RX</text>
<text x="246" y="186.2">USER_BOOT</text>
</g>
<text font-size="2.2" x="167.6" y="126.1">VBUS</text>
<g font-size="2.1" fill="#840000">
<text x="312.8" y="250.1">Beagleboard.org</text>
<text x="312.8" y="247.1">Schematic originally designed by Analog Life, LLC</text>
<text x="312.8" y="255.8">File: USB_Input.sch</text>
<text x="312.8" y="253.1">Sheet: /USB Input/</text>
<text x="312.8" y="263.2">Size: B</text>
<text x="334.8" y="263.2">Date: 2020-11-03</text>
<text x="397.8" y="263.2">Rev: C4</text>
<text x="312.8" y="266">KiCad E.D.A. kicad (5.1.9)-1</text>
<text x="397.8" y="266">Id: 5/11</text>
</g>
<g font-size="1.8" fill="#840000">
<text x="35" y="11.6">1</text>
<text x="85" y="11.6">2</text>
<text x="135" y="11.6">3</text>
<text x="185" y="11.6">4</text>
<text x="235" y="11.6">5</text>
<text x="285" y="11.6">6</text>
<text x="335" y="11.6">7</text>
<text x="385" y="11.6">8</text>
<text x="10.4" y="35.6">A</text>
<text x="420.2" y="35.6">A</text>
<text x="149.4" y="39.8">A4</text>
<text x="149.4" y="44.8">A5</text>
<text x="149.4" y="47.4">B5</text>
<text x="149.4" y="52.5">A7</text>
<text x="149.4" y="57.5">A6</text>
<text x="149.4" y="55">B7</text>
<text x="149.4" y="60.1">B6</text>
<text x="149.4" y="67.7">A8</text>
<text x="149.4" y="70.2">B8</text>
<text x="129.9" y="76.6" transform="rotate(-90 129.9 76.6)">S1</text>
<text x="137.5" y="76.7" transform="rotate(-90 137.5 76.7)">A1</text>
<text x="338" y="77.2">4</text>
<text x="338" y="72.1">6</text>
<text x="355.8" y="77.2">1</text>
<text x="355.8" y="72.1">2</text>
<text x="338" y="82.3">5</text>
<text x="355.8" y="82.3">3</text>
<text x="10.4" y="85.6">B</text>
<text x="420.2" y="85.6">B</text>
<text x="66.8" y="125.5">1</text>
<text x="75.2" y="125.5">10</text>
<text x="66.8" y="128">2</text>
<text x="66.8" y="130.6">3</text>
<text x="75.7" y="130.6">8</text>
<text x="75.7" y="128">9</text>
<text x="187.1" y="131.1" transform="rotate(-90 187.1 131.1)">41</text>
<text x="189.6" y="131.1" transform="rotate(-90 189.6 131.1)">42</text>
<text x="193.4" y="130.7" transform="rotate(-90 193.4 130.7)">7</text>
<text x="197.2" y="131.1" transform="rotate(-90 197.2 131.1)">11</text>
<text x="199.8" y="131.1" transform="rotate(-90 199.8 131.1)">28</text>
<text x="203.6" y="131.1" transform="rotate(-90 203.6 131.1)">13</text>
<text x="206.1" y="131.1" transform="rotate(-90 206.1 131.1)">43</text>
<text x="10.4" y="135.6">C</text>
<text x="66.8" y="133.1">4</text>
<text x="66.8" y="135.6">5</text>
<text x="75.7" y="135.6">6</text>
<text x="75.7" y="133.1">7</text>
<text x="165.4" y="134.4">48</text>
<text x="222.6" y="134.4">47</text>
<text x="420.2" y="135.6">C</text>
<text x="165.4" y="138.2">23</text>
<text x="165.4" y="140.7">24</text>
<text x="165.4" y="143.3">25</text>
<text x="222.6" y="139.4">14</text>
<text x="222.6" y="142">15</text>
<text x="165.4" y="145.8">26</text>
<text x="222.6" y="144.5">16</text>
<text x="222.6" y="147.1">17</text>
<text x="222.6" y="149.6">18</text>
<text x="165.4" y="153.4">38</text>
<text x="165.4" y="150.9">39</text>
<text x="165.4" y="156">40</text>
<text x="222.6" y="152.1">19</text>
<text x="222.6" y="154.7">20</text>
<text x="237.6" y="153">MOSI</text>
<text x="237.6" y="155.6">SCK</text>
<text x="237.6" y="150.5">MISO</text>
<text x="165.9" y="159.8">1</text>
<text x="222.6" y="157.2">21</text>
<text x="237.6" y="158.1">FLASH_CS</text>
<text x="147.7" y="165.7">LED1</text>
<text x="147.8" y="163.2">900M</text>
<text x="165.9" y="162.3">2</text>
<text x="165.9" y="164.8">3</text>
<text x="165.9" y="167.4">4</text>
<text x="222.6" y="162.3">22</text>
<text x="222.6" y="167.4">29</text>
<text x="242.1" y="163.2">RESET_N</text>
<text x="47.3" y="172.7">USER_BOOT</text>
<text x="69.4" y="171.8">1</text>
<text x="75.9" y="168.8" transform="rotate(-90 75.9 168.8)">2</text>
<text x="147.7" y="168.3">LED2</text>
<text x="165.9" y="172.5">5</text>
<text x="222.6" y="169.9">30</text>
<text x="222.6" y="172.5">31</text>
<text x="245.9" y="170.8">SDA</text>
<text x="245.9" y="173.4">SCL</text>
<text x="75.9" y="176.4" transform="rotate(-90 75.9 176.4)">3</text>
<text x="134.1" y="178.8">2</text>
<text x="136.9" y="177.6" transform="rotate(-90 136.9 177.6)">1</text>
<text x="139.2" y="178.8">4</text>
<text x="165.4" y="177.5">45</text>
<text x="165.9" y="175">6</text>
<text x="222.6" y="175">32</text>
<text x="222.6" y="177.5">33</text>
<text x="245.9" y="175.9">BUZZER_CTL</text>
<text x="10.4" y="185.6">D</text>
<text x="136.9" y="181.5" transform="rotate(-90 136.9 181.5)">3</text>
<text x="165.4" y="180.1">46</text>
<text x="165.9" y="182.6">8</text>
<text x="165.9" y="185.2">9</text>
<text x="222.6" y="180.1">34</text>
<text x="222.6" y="182.6">35</text>
<text x="222.6" y="185.2">36</text>
<text x="420.2" y="185.6">D</text>
<text x="188.3" y="190.8" transform="rotate(-90 188.3 190.8)">37</text>
<text x="193.4" y="190.8" transform="rotate(-90 193.4 190.8)">10</text>
<text x="196" y="190.8" transform="rotate(-90 196 190.8)">44</text>
<text x="201" y="190.8" transform="rotate(-90 201 190.8)">12</text>
<text x="203.6" y="190.8" transform="rotate(-90 203.6 190.8)">27</text>
<text x="208.7" y="190.8" transform="rotate(-90 208.7 190.8)">49</text>
<text x="10.4" y="235.6">E</text>
<text x="420.2" y="235.6">E</text>
<text x="35" y="269">1</text>
<text x="85" y="269">2</text>
<text x="135" y="269">3</text>
<text x="185" y="269">4</text>
<text x="235" y="269">5</text>
<text x="285" y="269">6</text>
<text x="335" y="269">7</text>
<text x="385" y="269">8</text>
</g>
<g font-size="1.8" fill="#008484">
<text x="138.2" y="33.9">USB1</text>
<text x="205.9" y="34.8">D9</text>
<text x="128.8" y="36.2">USB_C_Receptacle_USB2.0</text>
<text x="142" y="40.6">VBUS</text>
<text x="190.8" y="38.2">F1</text>
<text x="199.5" y="37.2">PMEG6020ER,115</text>
<text x="143.4" y="45.7">CC1</text>
<text x="190.7" y="43.2">3A</text>
<text x="143.4" y="48.3">CC2</text>
<text x="199.2" y="53.4">10R0</text>
<text x="239.5" y="49.7">R30</text>
<text x="239.6" y="52">1.5K</text>
<text x="144.6" y="58.4">D+</text>
<text x="199.2" y="58.5">10R0</text>
<text x="205.4" y="55.3">R20</text>
<text x="144.6" y="61">D+</text>
<text x="205.4" y="60.4">R21</text>
<text x="222.4" y="64.9">R22</text>
<text x="142.2" y="68.6">SBU1</text>
<text x="142.2" y="71.1">SBU2</text>
<text x="158.9" y="67.5">R18</text>
<text x="159" y="69.8">5.1K</text>
<text x="167.2" y="67.5">R19</text>
<text x="167.2" y="69.8">5.1K</text>
<text x="178.1" y="69.3">D8</text>
<text x="184.5" y="69.3">D10</text>
<text x="190.9" y="68.1">D11</text>
<text x="191.3" y="70.4">ESDPSA0402V05</text>
<text x="222.3" y="67.2">1M</text>
<text x="130.8" y="72" transform="rotate(-90 130.8 72)">SHIELD</text>
<text x="138.4" y="72" transform="rotate(-90 138.4 72)">GND</text>
<text x="218.5" y="77.5">GND</text>
<text x="340.7" y="73">VIN</text>
<text x="350.2" y="73">OUT</text>
<text x="360.3" y="76.3">R32</text>
<text x="384.2" y="77.5">C11</text>
<text x="155" y="83.8">GND</text>
<text x="174.1" y="83.8">GND</text>
<text x="322" y="79.4">C10</text>
<text x="322" y="81.7">10U</text>
<text x="331" y="84">R31</text>
<text x="340.7" y="78.1">ISET</text>
<text x="340.7" y="83.2">GND</text>
<text x="350" y="83.2">CHG</text>
<text x="351.7" y="78.1">TS</text>
<text x="366" y="78.2">47K</text>
<text x="384.3" y="79.8">10U</text>
<text x="128.3" y="88.3">GND</text>
<text x="136" y="88.3">GND</text>
<text x="331.1" y="86.3">1.2K</text>
<text x="316.9" y="93.3">GND</text>
<text x="379.2" y="91.4">GND</text>
<text x="159" y="101.1">L1</text>
<text x="188.7" y="99.8">PWR_FLAG</text>
<text x="327.1" y="96.5">GND</text>
<text x="155.8" y="103.5">120R-1.3A</text>
<text x="170.8" y="112.4">C5</text>
<text x="184.2" y="112.4">C44</text>
<text x="205.1" y="109.9">C6</text>
<text x="205.2" y="112.2">10U</text>
<text x="217.1" y="109.9">C7</text>
<text x="217.3" y="112.2">0.1U</text>
<text x="170.9" y="114.7">0.1U</text>
<text x="184.3" y="114.7">220N</text>
<text x="64" y="123.2">TAG-CONNECT-10</text>
<text x="70.8" y="120.9">J3</text>
<text x="165.6" y="123.2">GND</text>
<text x="178.9" y="123.2">GND</text>
<text x="211.9" y="122.6">GND</text>
<text x="135.9" y="129.3" transform="rotate(-90 135.9 129.3)">47K</text>
<text x="171" y="131.5">U1</text>
<text x="273" y="130.2">C8</text>
<text x="287.6" y="130.2">C9</text>
<text x="136.8" y="132">R17</text>
<text x="168.8" y="135.3">RST/NMI/SBWTDIO</text>
<text x="188" y="137.5" transform="rotate(-90 188 137.5)">VBUS</text>
<text x="190.5" y="137.5" transform="rotate(-90 190.5 137.5)">VUSB</text>
<text x="207" y="135.7" transform="rotate(-90 207 135.7)">V18</text>
<text x="208.3" y="135.3">SBWTCK/TEST</text>
<text x="232.6" y="135.2">0</text>
<text x="237.1" y="133.9">R24</text>
<text x="273.2" y="132.5">220N</text>
<text x="287.9" y="132.5">0.47U</text>
<text x="138.4" y="139.7">C2</text>
<text x="138.4" y="142">1N</text>
<text x="168.8" y="139.1">PJ.0/TDO</text>
<text x="168.8" y="141.6">PJ.1/TDI/TCLK</text>
<text x="194.3" y="138.6" transform="rotate(-90 194.3 138.6)">AVCC1</text>
<text x="198.1" y="138.6" transform="rotate(-90 198.1 138.6)">DVCC1</text>
<text x="200.7" y="138.6" transform="rotate(-90 200.7 138.6)">DVCC2</text>
<text x="204.5" y="138.9" transform="rotate(-90 204.5 138.9)">VCORE</text>
<text x="204.6" y="140.3">TA0CLK/ACLK/P1.0</text>
<text x="212.2" y="142.9">TA0.0/P1.1</text>
<text x="233.9" y="140.4">0</text>
<text x="233.9" y="142.9">0</text>
<text x="238.4" y="139.8">R26</text>
<text x="238.4" y="142.3">R27</text>
<text x="275.4" y="142.2">GND</text>
<text x="80.1" y="144.8">GND</text>
<text x="168.8" y="144.1">PJ.2/TMS</text>
<text x="168.8" y="146.7">PJ.3/TCK</text>
<text x="212.2" y="145.4">TA0.1/P1.2</text>
<text x="212.2" y="148">TA0.2/P1.3</text>
<text x="254.5" y="148">GND</text>
<text x="133.2" y="150.5">GND</text>
<text x="168.8" y="154.3">PU.0/DP</text>
<text x="168.8" y="151.8">PUR</text>
<text x="203.2" y="155.6">TA1CLK/CBOUT/P1.6</text>
<text x="212.2" y="150.5">TA0.3/P1.4</text>
<text x="212.2" y="153">TA0.4/P1.5</text>
<text x="168.8" y="160.7">P6.0/CB0</text>
<text x="168.8" y="156.8">PU.1/DM</text>
<text x="212.2" y="158.1">TA1.0/P1.7</text>
<text x="235.2" y="161.8">R23</text>
<text x="67.5" y="167.2">R11</text>
<text x="168.8" y="163.2">P6.1/CB1</text>
<text x="168.8" y="165.7">P6.2/CB2</text>
<text x="212.2" y="163.2">TA1.1/P2.0</text>
<text x="230.7" y="163.1">0</text>
<text x="67.4" y="169.5">1K</text>
<text x="79" y="171.5">Q1</text>
<text x="79.3" y="173.8">CJ2305</text>
<text x="168.8" y="168.3">P6.3/CB3</text>
<text x="168.8" y="173.4">P5.0/VeREF+</text>
<text x="191.3" y="170.8">PM_UCB1SIMO/PM_UCB1SDA/P4.1</text>
<text x="191.5" y="173.4">PM_UCB1SOMI/PM_UCB1SCL/P4.2</text>
<text x="192.5" y="168.3">PM_UCB1STE/PM_UCA1CLK/P4.0</text>
<text x="233.9" y="168.3">0</text>
<text x="238.4" y="169.6">R28</text>
<text x="248.9" y="169.7" transform="rotate(-90 248.9 169.7)">GND</text>
<text x="127.2" y="179.1">Y1</text>
<text x="127.4" y="177.2">24MHz</text>
<text x="168.8" y="178.4">P5.2/XT2IN</text>
<text x="168.8" y="175.9">P5.1/VeREF-</text>
<text x="191.5" y="178.4">PM_UCA1TXD/PM_UCA1SIMO/P4.4</text>
<text x="192.5" y="175.9">PM_UCB1CLK/PM_UCA1STE/P4.3</text>
<text x="76.9" y="185" transform="rotate(-90 76.9 185)">100R</text>
<text x="168.8" y="181">P5.3/XT2OUT</text>
<text x="168.8" y="183.5">P5.4/XIN</text>
<text x="191.3" y="181">PM_UCA1RXD/PM_UCA1SOMI/P4.5</text>
<text x="217.5" y="183.5">P4.6</text>
<text x="232.6" y="186">0</text>
<text x="237.1" y="184.7">R25</text>
<text x="77.7" y="187.2">R13</text>
<text x="154.3" y="189.3">C3</text>
<text x="154.4" y="191.6">18P</text>
<text x="163.1" y="189.3">C4</text>
<text x="163.3" y="191.6">18P</text>
<text x="168.8" y="186.1">P5.5/XOUT</text>
<text x="189.2" y="187.5" transform="rotate(-90 189.2 187.5)">VSSU</text>
<text x="194.3" y="187.5" transform="rotate(-90 194.3 187.5)">AVSS1</text>
<text x="196.8" y="187.5" transform="rotate(-90 196.8 187.5)">AVSS2</text>
<text x="201.9" y="187.5" transform="rotate(-90 201.9 187.5)">DVSS1</text>
<text x="204.5" y="187.5" transform="rotate(-90 204.5 187.5)">DVSS2</text>
<text x="209.5" y="187.5" transform="rotate(-90 209.5 187.5)">EP</text>
<text x="214.5" y="189.9">MSP430F5503</text>
<text x="217.5" y="186.1">P4.7</text>
<text x="76.9" y="195.7" transform="rotate(-90 76.9 195.7)">1M</text>
<text x="77.7" y="198.7">R14</text>
<text x="186.8" y="200">GND</text>
<text x="74.4" y="207">GND</text>
<text x="135.3" y="205.1">GND</text>
</g>
<g font-size="1.8">
<text x="182.2" y="39.8">VBUS</text>
<text x="241" y="43.6">MSP_PUR</text>
<text x="168.9" y="52.5">D_N</text>
<text x="168.9" y="57.5">D_P</text>
<text x="247.9" y="57.5">D+</text>
<text x="49" y="125.5">MSP430_RST</text>
<text x="79.8" y="133.1">MSP430_TEST</text>
<text x="121.3" y="134.4">MSP430_RST</text>
<text x="248.7" y="134.4">MSP430_TEST</text>
<text x="148" y="140.7">MSP430_TDI</text>
<text x="148" y="138.2">MSP430_TDO</text>
<text x="148" y="143.3">MSP430_TMS</text>
<text x="148" y="145.8">MSP430_TCK</text>
<text x="153" y="153.4">D+</text>
<text x="153" y="150.9">MSP_PUR</text>
<text x="153.7" y="177.5">XTAL1</text>
<text x="153.7" y="180.1">XTAL2</text>
<text x="60.3" y="189">MSP_PUR</text>
</g>
<g font-size="1.8" fill="#0000c2">
<text x="342.9" y="92.5">Charge current set to 450mA</text>
<text x="42.5" y="150.2">Verify all connections with Erik Larson</text>
<text x="168.9" y="206.1">May want to shrink center pad or connect manually</text>
<text x="21" y="211.2">When USER_BOOT button is pressed during USB power up,</text>
<text x="21" y="213.3">it pulls MSP_PUR high. This puts the MSP430 into programming mode.</text>
<text x="168.9" y="210.3">On rev B prototype, the soldermask peeled back and many of the</text>
<text x="168.9" y="212.3">pins on the edge of the QFN would short to the center pad after</text>
<text x="168.9" y="214.4">attempted repair to the part (reflow, component replacement)</text>
<text x="21" y="217.4">The USER_BOOT button is also used as an input to the</text>
<text x="21" y="219.5">CC1352R for it's programming, but is active low</text>
</g>
<g font-size="1.8" fill="#840084">
<text x="227.4" y="139.8">DNP</text>
<text x="227.4" y="142.3">DNP</text>
<text x="228" y="169.6">DNP</text>
</g>
<g font-size="1.4" fill="#008484">
<text x="344.4" y="69.1">BQ21040</text>
<text x="351.6" y="86.9">U2</text>
</g>
</svg>
